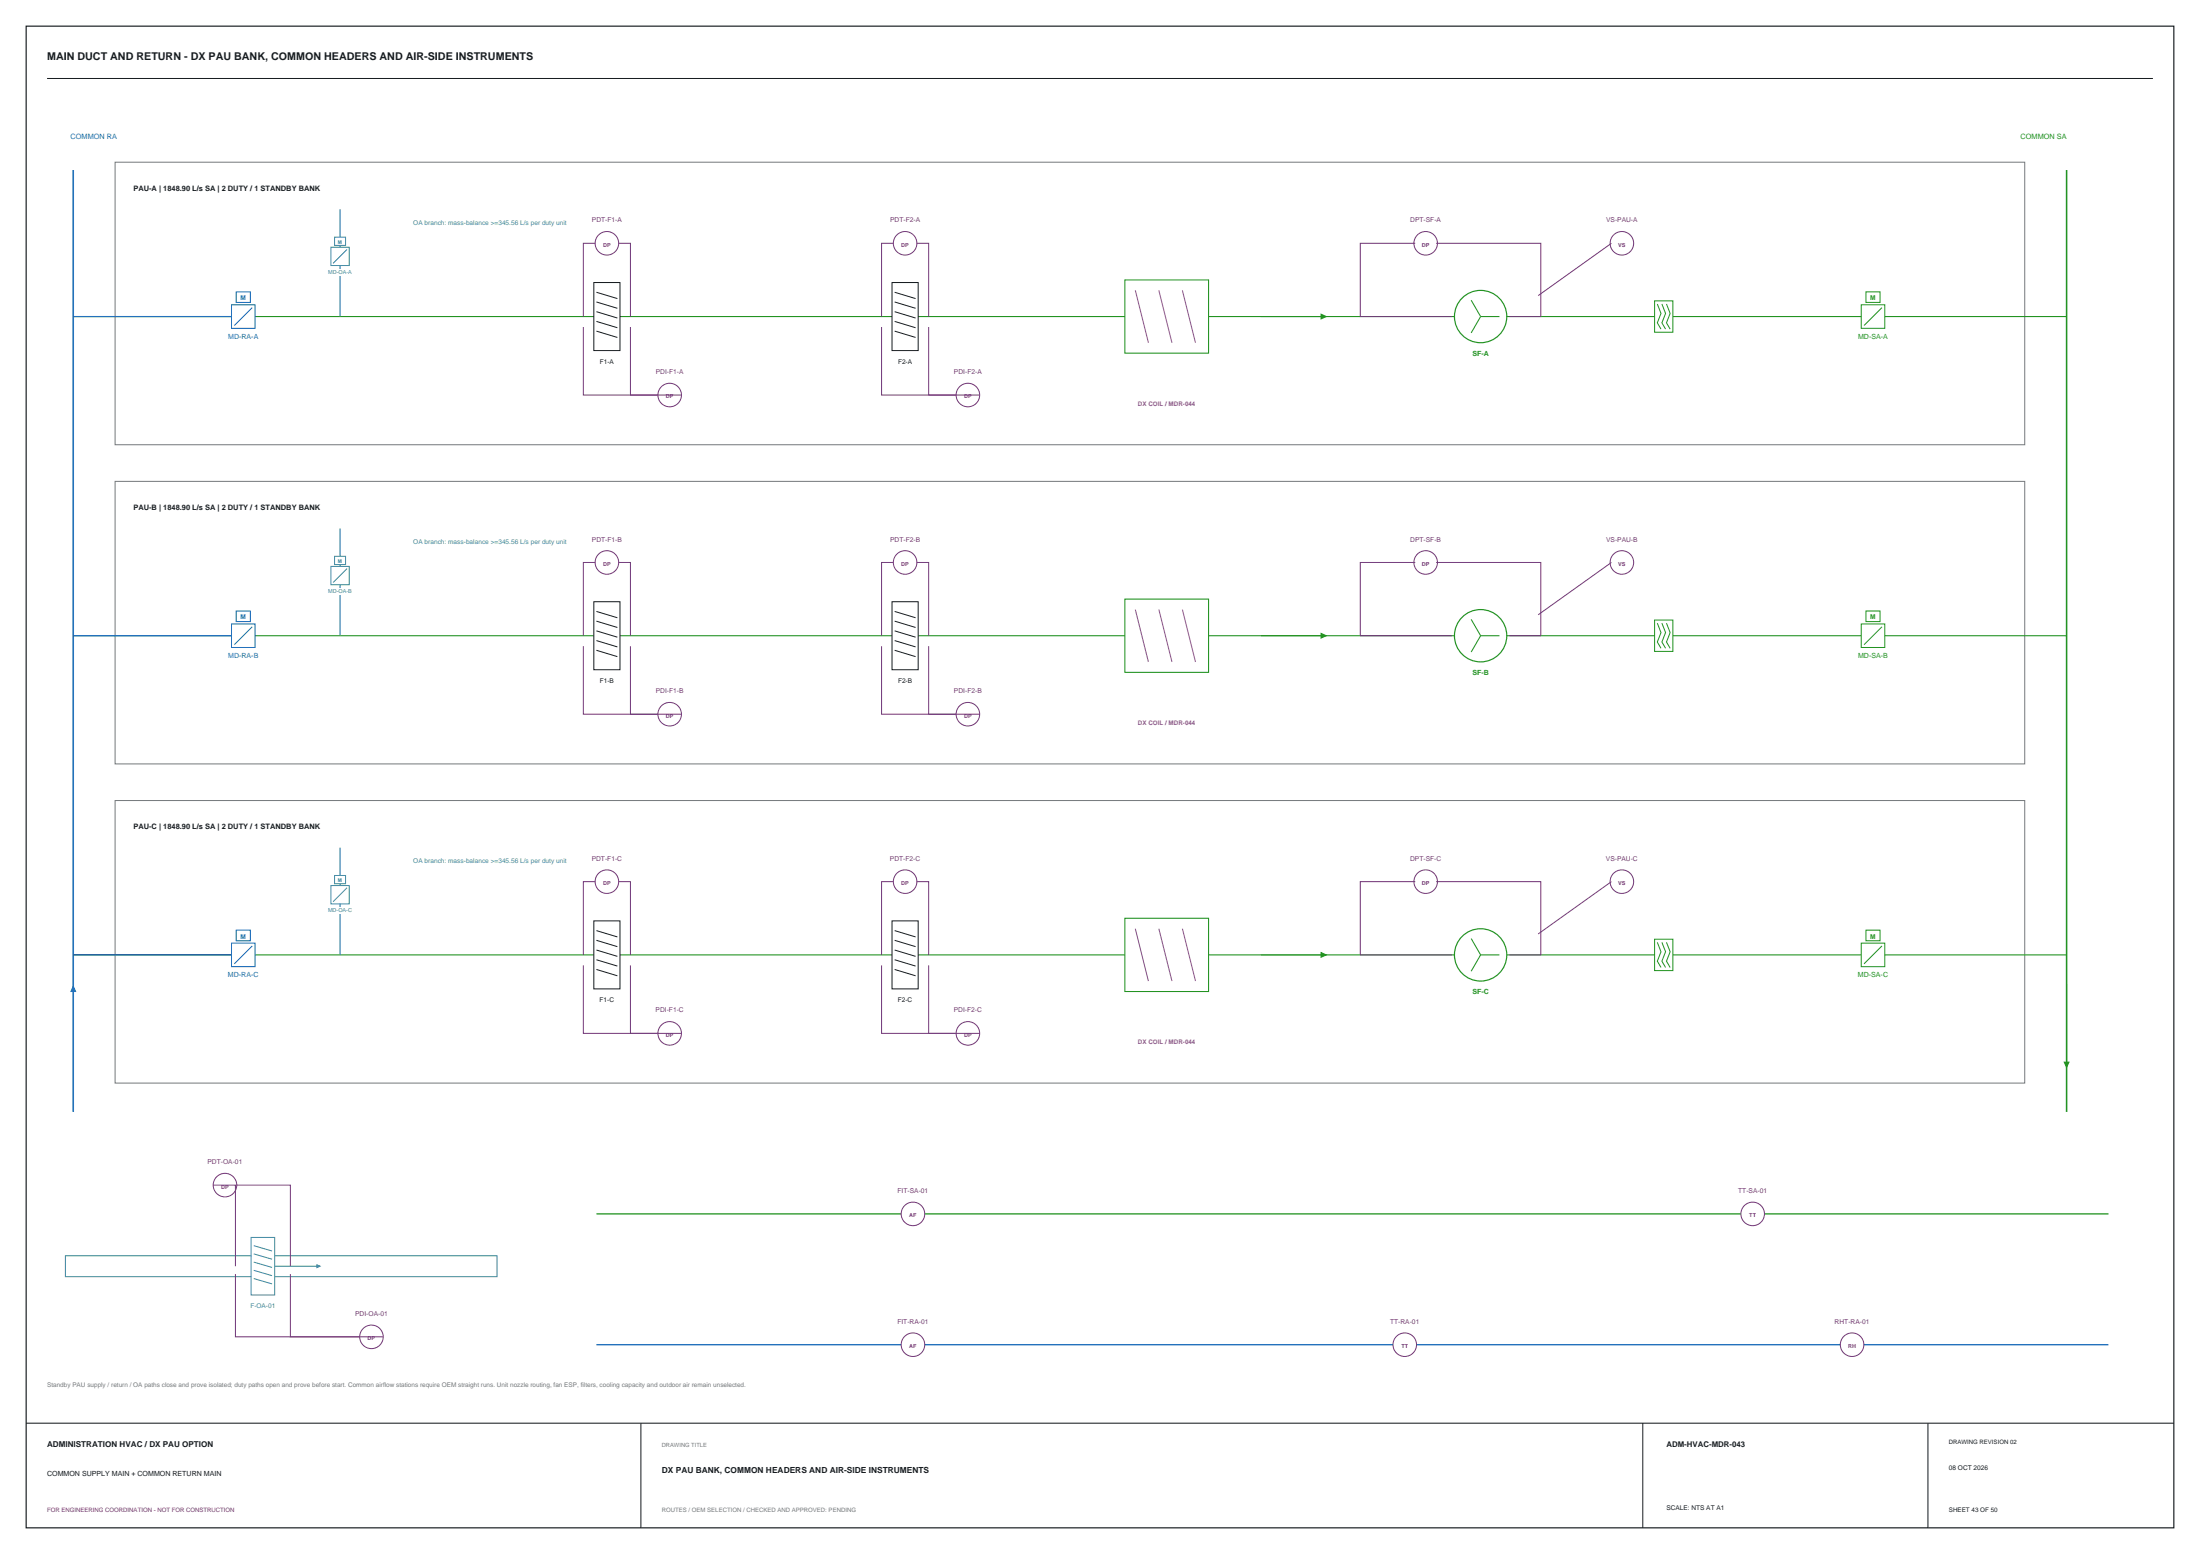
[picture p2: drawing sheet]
<svg xmlns="http://www.w3.org/2000/svg" width="841mm" height="594mm" viewBox="0 0 841 594" stroke-linecap="round" stroke-linejoin="round" font-family="sans-serif">
<path d="M10 10h821v574h-821z" fill="none" stroke="#171c20" stroke-width=".45"/>
<path d="M18 30h805M245 544v40M628 544v40M737 544v40" fill="none" stroke="#171c20" stroke-width=".38"/>
<path d="M10 544h821" fill="none" stroke="#171c20" stroke-width=".4"/>
<path d="M28 65v360" fill="none" stroke="#1567bd" stroke-width=".6" stroke-linecap="butt"/>
<path d="M790 65v360" fill="none" stroke="#239321" stroke-width=".6" stroke-linecap="butt"/>
<path d="M44 62h730v108h-730z" fill="none" stroke="#74787b" stroke-width=".38"/>
<path d="M28 121h762" fill="none" stroke="#239321" stroke-width=".42"/>
<path d="M28 121h66" fill="none" stroke="#1567bd" stroke-width=".45"/>
<path d="M88.5 116.5h9v9h-9z" fill-rule="evenodd" fill="#fff" stroke="#1567bd" stroke-width=".38"/>
<path d="M96.4 117.6l-6.8 6.8" fill="none" stroke="#1567bd" stroke-width=".38"/>
<path d="M90.3 111.6h5.4v4h-5.4z" fill-rule="evenodd" fill="#fff" stroke="#1567bd" stroke-width=".38"/>
<path d="M86.5 127.3h13v3h-13z" fill-rule="evenodd" fill="#fff"/>
<path d="M130 80v41" fill="none" stroke="#408a95" stroke-width=".45"/>
<path d="M126.5 94.5h7v7h-7z" fill-rule="evenodd" fill="#fff" stroke="#408a95" stroke-width=".38"/>
<path d="M132.7 95.3l-5.4 5.4" fill="none" stroke="#408a95" stroke-width=".38"/>
<path d="M127.9 90.7h4.2v3.1h-4.2z" fill-rule="evenodd" fill="#fff" stroke="#408a95" stroke-width=".38"/>
<path d="M124.8 102.9h10.4v2.3h-10.4z" fill-rule="evenodd" fill="#fff"/>
<path d="M227 108h10v26h-10z" fill-rule="evenodd" fill="#fff" stroke="#171c20" stroke-width=".38"/>
<path d="M228 111.7l8 2.4M228 115.4l8 2.4M228 119.1l8 2.5M228 122.9l8 2.4M228 126.6l8 2.4" fill="none" stroke="#171c20" stroke-width=".38"/>
<g fill="#fff" stroke="#703779" stroke-width=".38">
<circle cx="232" cy="93" r="4.5"/>
<circle cx="256" cy="151" r="4.5"/>
</g>
<path d="M227.5 93h-4.5v28M236.5 93h4.5v28M223 125v26h28.5M241 125v26h19.5" fill="none" stroke="#703779" stroke-width=".38"/>
<path d="M341 108h10v26h-10z" fill-rule="evenodd" fill="#fff" stroke="#171c20" stroke-width=".38"/>
<path d="M342 111.7l8 2.4M342 115.4l8 2.4M342 119.1l8 2.5M342 122.9l8 2.4M342 126.6l8 2.4" fill="none" stroke="#171c20" stroke-width=".38"/>
<g fill="#fff" stroke="#703779" stroke-width=".38">
<circle cx="346" cy="93" r="4.5"/>
<circle cx="370" cy="151" r="4.5"/>
</g>
<path d="M341.5 93h-4.5v28M350.5 93h4.5v28M337 125v26h28.5M355 125v26h19.5" fill="none" stroke="#703779" stroke-width=".38"/>
<path d="M430 107h32v28h-32z" fill-rule="evenodd" fill="#fff" stroke="#239321" stroke-width=".4"/>
<path d="M434 111l5 20M443 111l5 20M452 111l5 20" fill="none" stroke="#ad497e" stroke-width=".4"/>
<circle cx="566" cy="121" r="10" fill="#fff" stroke="#239321" stroke-width=".45"/>
<path d="M562.4 114.8l3.6 6.2M566 121h7.2M566 121l-3.6 6.2" fill="none" stroke="#239321" stroke-width=".4"/>
<path d="M632.5 115h7v12h-7z" fill-rule="evenodd" fill="#fff" stroke="#239321" stroke-width=".38"/>
<path d="M633.6 116.2l1.4 3.6-1.4 3.6 1.4 2.4M635.3 116.2l1.4 3.6-1.4 3.6 1.4 2.4M637.1 116.2l1.4 3.6-1.4 3.6 1.4 2.4" fill="none" stroke="#239321" stroke-width=".38"/>
<path d="M711.5 116.5h9v9h-9z" fill-rule="evenodd" fill="#fff" stroke="#239321" stroke-width=".38"/>
<path d="M719.4 117.6l-6.8 6.8" fill="none" stroke="#239321" stroke-width=".38"/>
<path d="M713.3 111.6h5.4v4h-5.4z" fill-rule="evenodd" fill="#fff" stroke="#239321" stroke-width=".38"/>
<path d="M709.6 127.3h12.8v3h-12.8z" fill-rule="evenodd" fill="#fff"/>
<g fill="#fff" stroke="#703779" stroke-width=".38">
<circle cx="545" cy="93" r="4.5"/>
<circle cx="620" cy="93" r="4.5"/>
</g>
<path d="M541 93h-21v28h35M549 93h40v28h-12M616 93l-28 20" fill="none" stroke="#703779" stroke-width=".38"/>
<path d="M482 121h25" fill="none" stroke="#239321" stroke-width=".38"/>
<path d="M505 120.1l2 .9-2 .9z" fill="#239321" stroke="#239321" stroke-width=".38"/>
<path d="M44 184h730v108h-730z" fill="none" stroke="#74787b" stroke-width=".38"/>
<path d="M28 243h762" fill="none" stroke="#239321" stroke-width=".42"/>
<path d="M28 243h66" fill="none" stroke="#1567bd" stroke-width=".45"/>
<path d="M88.5 238.5h9v9h-9z" fill-rule="evenodd" fill="#fff" stroke="#1567bd" stroke-width=".38"/>
<path d="M96.4 239.6l-6.8 6.8" fill="none" stroke="#1567bd" stroke-width=".38"/>
<path d="M90.3 233.6h5.4v4h-5.4z" fill-rule="evenodd" fill="#fff" stroke="#1567bd" stroke-width=".38"/>
<path d="M86.5 249.3h13v3h-13z" fill-rule="evenodd" fill="#fff"/>
<path d="M130 202v41" fill="none" stroke="#408a95" stroke-width=".45"/>
<path d="M126.5 216.5h7v7h-7z" fill-rule="evenodd" fill="#fff" stroke="#408a95" stroke-width=".38"/>
<path d="M132.7 217.3l-5.4 5.4" fill="none" stroke="#408a95" stroke-width=".38"/>
<path d="M127.9 212.7h4.2v3.1h-4.2z" fill-rule="evenodd" fill="#fff" stroke="#408a95" stroke-width=".38"/>
<path d="M124.8 224.9h10.4v2.3h-10.4z" fill-rule="evenodd" fill="#fff"/>
<path d="M227 230h10v26h-10z" fill-rule="evenodd" fill="#fff" stroke="#171c20" stroke-width=".38"/>
<path d="M228 233.7l8 2.4M228 237.4l8 2.4M228 241.1l8 2.5M228 244.9l8 2.4M228 248.6l8 2.4" fill="none" stroke="#171c20" stroke-width=".38"/>
<g fill="#fff" stroke="#703779" stroke-width=".38">
<circle cx="232" cy="215" r="4.5"/>
<circle cx="256" cy="273" r="4.5"/>
</g>
<path d="M227.5 215h-4.5v28M236.5 215h4.5v28M223 247v26h28.5M241 247v26h19.5" fill="none" stroke="#703779" stroke-width=".38"/>
<path d="M341 230h10v26h-10z" fill-rule="evenodd" fill="#fff" stroke="#171c20" stroke-width=".38"/>
<path d="M342 233.7l8 2.4M342 237.4l8 2.4M342 241.1l8 2.5M342 244.9l8 2.4M342 248.6l8 2.4" fill="none" stroke="#171c20" stroke-width=".38"/>
<g fill="#fff" stroke="#703779" stroke-width=".38">
<circle cx="346" cy="215" r="4.5"/>
<circle cx="370" cy="273" r="4.5"/>
</g>
<path d="M341.5 215h-4.5v28M350.5 215h4.5v28M337 247v26h28.5M355 247v26h19.5" fill="none" stroke="#703779" stroke-width=".38"/>
<path d="M430 229h32v28h-32z" fill-rule="evenodd" fill="#fff" stroke="#239321" stroke-width=".4"/>
<path d="M434 233l5 20M443 233l5 20M452 233l5 20" fill="none" stroke="#ad497e" stroke-width=".4"/>
<circle cx="566" cy="243" r="10" fill="#fff" stroke="#239321" stroke-width=".45"/>
<path d="M562.4 236.8l3.6 6.2M566 243h7.2M566 243l-3.6 6.2" fill="none" stroke="#239321" stroke-width=".4"/>
<path d="M632.5 237h7v12h-7z" fill-rule="evenodd" fill="#fff" stroke="#239321" stroke-width=".38"/>
<path d="M633.6 238.2l1.4 3.6-1.4 3.6 1.4 2.4M635.3 238.2l1.4 3.6-1.4 3.6 1.4 2.4M637.1 238.2l1.4 3.6-1.4 3.6 1.4 2.4" fill="none" stroke="#239321" stroke-width=".38"/>
<path d="M711.5 238.5h9v9h-9z" fill-rule="evenodd" fill="#fff" stroke="#239321" stroke-width=".38"/>
<path d="M719.4 239.6l-6.8 6.8" fill="none" stroke="#239321" stroke-width=".38"/>
<path d="M713.3 233.6h5.4v4h-5.4z" fill-rule="evenodd" fill="#fff" stroke="#239321" stroke-width=".38"/>
<path d="M709.6 249.3h12.8v3h-12.8z" fill-rule="evenodd" fill="#fff"/>
<g fill="#fff" stroke="#703779" stroke-width=".38">
<circle cx="545" cy="215" r="4.5"/>
<circle cx="620" cy="215" r="4.5"/>
</g>
<path d="M541 215h-21v28h35M549 215h40v28h-12M616 215l-28 20" fill="none" stroke="#703779" stroke-width=".38"/>
<path d="M482 243h25" fill="none" stroke="#239321" stroke-width=".38"/>
<path d="M505 242.1l2 .9-2 .9z" fill="#239321" stroke="#239321" stroke-width=".38"/>
<path d="M44 306h730v108h-730z" fill="none" stroke="#74787b" stroke-width=".38"/>
<path d="M28 365h762" fill="none" stroke="#239321" stroke-width=".42"/>
<path d="M28 365h66" fill="none" stroke="#1567bd" stroke-width=".45"/>
<path d="M88.5 360.5h9v9h-9z" fill-rule="evenodd" fill="#fff" stroke="#1567bd" stroke-width=".38"/>
<path d="M96.4 361.6l-6.8 6.8" fill="none" stroke="#1567bd" stroke-width=".38"/>
<path d="M90.3 355.6h5.4v4h-5.4z" fill-rule="evenodd" fill="#fff" stroke="#1567bd" stroke-width=".38"/>
<path d="M86.5 371.3h13v3h-13z" fill-rule="evenodd" fill="#fff"/>
<path d="M130 324v41" fill="none" stroke="#408a95" stroke-width=".45"/>
<path d="M126.5 338.5h7v7h-7z" fill-rule="evenodd" fill="#fff" stroke="#408a95" stroke-width=".38"/>
<path d="M132.7 339.3l-5.4 5.4" fill="none" stroke="#408a95" stroke-width=".38"/>
<path d="M127.9 334.7h4.2v3.1h-4.2z" fill-rule="evenodd" fill="#fff" stroke="#408a95" stroke-width=".38"/>
<path d="M124.7 346.9h10.6v2.3h-10.6z" fill-rule="evenodd" fill="#fff"/>
<path d="M227 352h10v26h-10z" fill-rule="evenodd" fill="#fff" stroke="#171c20" stroke-width=".38"/>
<path d="M228 355.7l8 2.4M228 359.4l8 2.4M228 363.1l8 2.5M228 366.9l8 2.4M228 370.6l8 2.4" fill="none" stroke="#171c20" stroke-width=".38"/>
<g fill="#fff" stroke="#703779" stroke-width=".38">
<circle cx="232" cy="337" r="4.5"/>
<circle cx="256" cy="395" r="4.5"/>
</g>
<path d="M227.5 337h-4.5v28M236.5 337h4.5v28M223 369v26h28.5M241 369v26h19.5" fill="none" stroke="#703779" stroke-width=".38"/>
<path d="M341 352h10v26h-10z" fill-rule="evenodd" fill="#fff" stroke="#171c20" stroke-width=".38"/>
<path d="M342 355.7l8 2.4M342 359.4l8 2.4M342 363.1l8 2.5M342 366.9l8 2.4M342 370.6l8 2.4" fill="none" stroke="#171c20" stroke-width=".38"/>
<g fill="#fff" stroke="#703779" stroke-width=".38">
<circle cx="346" cy="337" r="4.5"/>
<circle cx="370" cy="395" r="4.5"/>
</g>
<path d="M341.5 337h-4.5v28M350.5 337h4.5v28M337 369v26h28.5M355 369v26h19.5" fill="none" stroke="#703779" stroke-width=".38"/>
<path d="M430 351h32v28h-32z" fill-rule="evenodd" fill="#fff" stroke="#239321" stroke-width=".4"/>
<path d="M434 355l5 20M443 355l5 20M452 355l5 20" fill="none" stroke="#ad497e" stroke-width=".4"/>
<circle cx="566" cy="365" r="10" fill="#fff" stroke="#239321" stroke-width=".45"/>
<path d="M562.4 358.8l3.6 6.2M566 365h7.2M566 365l-3.6 6.2" fill="none" stroke="#239321" stroke-width=".4"/>
<path d="M632.5 359h7v12h-7z" fill-rule="evenodd" fill="#fff" stroke="#239321" stroke-width=".38"/>
<path d="M633.6 360.2l1.4 3.6-1.4 3.6 1.4 2.4M635.3 360.2l1.4 3.6-1.4 3.6 1.4 2.4M637.1 360.2l1.4 3.6-1.4 3.6 1.4 2.4" fill="none" stroke="#239321" stroke-width=".38"/>
<path d="M711.5 360.5h9v9h-9z" fill-rule="evenodd" fill="#fff" stroke="#239321" stroke-width=".38"/>
<path d="M719.4 361.6l-6.8 6.8" fill="none" stroke="#239321" stroke-width=".38"/>
<path d="M713.3 355.6h5.4v4h-5.4z" fill-rule="evenodd" fill="#fff" stroke="#239321" stroke-width=".38"/>
<path d="M709.5 371.3h13v3h-13z" fill-rule="evenodd" fill="#fff"/>
<g fill="#fff" stroke="#703779" stroke-width=".38">
<circle cx="545" cy="337" r="4.5"/>
<circle cx="620" cy="337" r="4.5"/>
</g>
<path d="M541 337h-21v28h35M549 337h40v28h-12M616 337l-28 20" fill="none" stroke="#703779" stroke-width=".38"/>
<path d="M482 365h25M790 376v32" fill="none" stroke="#239321" stroke-width=".38"/>
<g fill="#239321" stroke="#239321" stroke-width=".38">
<path d="M505 364.1l2 .9-2 .9z"/>
<path d="M789.1 406h1.8l-.9 2z"/>
</g>
<path d="M28 377v28" fill="none" stroke="#1567bd" stroke-width=".38"/>
<path d="M28 377l.9 2h-1.8z" fill="#1567bd" stroke="#1567bd" stroke-width=".38"/>
<path d="M25 480h165v8h-165zM99.3 484h23.1" fill="none" stroke="#408a95" stroke-width=".38"/>
<path d="M121.2 483.5l1.2 .5-1.2 .5z" fill="#408a95" stroke="#408a95" stroke-width=".38"/>
<path d="M96 473h9v22h-9z" fill-rule="evenodd" fill="#fff" stroke="#408a95" stroke-width=".38"/>
<path d="M97 476.1l7 2.1M97 479.3l7 2M97 482.4l7 2.1M97 485.6l7 2M97 488.7l7 2.1" fill="none" stroke="#408a95" stroke-width=".38"/>
<g fill="#fff" stroke="#703779" stroke-width=".38">
<circle cx="86" cy="453" r="4.5"/>
<circle cx="142" cy="511" r="4.5"/>
</g>
<path d="M81.5 453h8.5v31M90.5 453h20.5v31M90 487v24h47.5M111 487v24h35.5" fill="none" stroke="#703779" stroke-width=".38"/>
<path d="M228 464h578" fill="none" stroke="#239321" stroke-width=".5"/>
<g fill="#fff" stroke="#703779" stroke-width=".38">
<circle cx="349" cy="464" r="4.5"/>
<circle cx="670" cy="464" r="4.5"/>
</g>
<path d="M228 514h578" fill="none" stroke="#1567bd" stroke-width=".5"/>
<g fill="#fff" stroke="#703779" stroke-width=".38">
<circle cx="349" cy="514" r="4.5"/>
<circle cx="537" cy="514" r="4.5"/>
<circle cx="708" cy="514" r="4.5"/>
</g>
<text font-size="4.1" fill="#171c20" x="18" y="23">MAIN DUCT AND RETURN - DX PAU BANK, COMMON HEADERS AND AIR-SIDE INSTRUMENTS</text>
<text font-size="3.2" fill="#171c20" x="253" y="563">DX PAU BANK, COMMON HEADERS AND AIR-SIDE INSTRUMENTS</text>
<text font-size="3.1" fill="#171c20" x="18" y="553">ADMINISTRATION HVAC / DX PAU OPTION</text>
<text font-size="3" fill="#171c20" x="637" y="553">ADM-HVAC-MDR-043</text>
<g font-size="2.9" fill="#171c20">
<text x="51" y="73">PAU-A | 1848.90 L/s SA | 2 DUTY / 1 STANDBY BANK</text>
<text x="51" y="195">PAU-B | 1848.90 L/s SA | 2 DUTY / 1 STANDBY BANK</text>
<text x="51" y="317">PAU-C | 1848.90 L/s SA | 2 DUTY / 1 STANDBY BANK</text>
</g>
<text font-size="2.8" fill="#1567bd" x="27" y="53">COMMON RA</text>
<text font-size="2.8" fill="#239321" x="772.4" y="53">COMMON SA</text>
<g font-size="2.7" fill="#1567bd">
<text x="87.2" y="129.6">MD-RA-A</text>
<text x="87.2" y="251.6">MD-RA-B</text>
<text x="87.2" y="373.6">MD-RA-C</text>
</g>
<g font-size="2.7" fill="#239321">
<text x="710.3" y="129.6">MD-SA-A</text>
<text x="562.9" y="136">SF-A</text>
<text x="710.3" y="251.6">MD-SA-B</text>
<text x="562.9" y="258">SF-B</text>
<text x="710.2" y="373.6">MD-SA-C</text>
<text x="562.9" y="380">SF-C</text>
</g>
<text font-size="2.7" fill="#171c20" x="18" y="564">COMMON SUPPLY MAIN + COMMON RETURN MAIN</text>
<g font-size="2.6" fill="#703779">
<text x="226.3" y="85">PDT-F1-A</text>
<text x="340.3" y="85">PDT-F2-A</text>
<text x="539.1" y="85">DPT-SF-A</text>
<text x="614" y="85">VS-PAU-A</text>
<text x="250.7" y="143">PDI-F1-A</text>
<text x="364.7" y="143">PDI-F2-A</text>
<text x="226.3" y="207">PDT-F1-B</text>
<text x="340.3" y="207">PDT-F2-B</text>
<text x="539.1" y="207">DPT-SF-B</text>
<text x="614" y="207">VS-PAU-B</text>
<text x="250.7" y="265">PDI-F1-B</text>
<text x="364.7" y="265">PDI-F2-B</text>
<text x="226.2" y="329">PDT-F1-C</text>
<text x="340.2" y="329">PDT-F2-C</text>
<text x="539.1" y="329">DPT-SF-C</text>
<text x="613.9" y="329">VS-PAU-C</text>
<text x="250.6" y="387">PDI-F1-C</text>
<text x="364.6" y="387">PDI-F2-C</text>
<text x="79.3" y="445">PDT-OA-01</text>
<text x="343.1" y="456">FIT-SA-01</text>
<text x="664.5" y="456">TT-SA-01</text>
<text x="135.8" y="503">PDI-OA-01</text>
<text x="343" y="506">FIT-RA-01</text>
<text x="531.4" y="506">TT-RA-01</text>
<text x="701.3" y="506">RHT-RA-01</text>
</g>
<g font-size="2.5" fill="#408a95">
<text x="158" y="86">OA branch: mass-balance &gt;=345.56 L/s per duty unit</text>
<text x="158" y="208">OA branch: mass-balance &gt;=345.56 L/s per duty unit</text>
<text x="158" y="330">OA branch: mass-balance &gt;=345.56 L/s per duty unit</text>
<text x="95.7" y="500">F-OA-01</text>
</g>
<g font-size="2.5" fill="#1567bd">
<text x="92" y="114.8">M</text>
<text x="92" y="236.8">M</text>
<text x="92" y="358.8">M</text>
</g>
<g font-size="2.5" fill="#239321">
<text x="715" y="114.8">M</text>
<text x="715" y="236.8">M</text>
<text x="715" y="358.8">M</text>
</g>
<g font-size="2.5" fill="#171c20">
<text x="229.3" y="139">F1-A</text>
<text x="343.3" y="139">F2-A</text>
<text x="229.3" y="261">F1-B</text>
<text x="343.3" y="261">F2-B</text>
<text x="229.2" y="383">F1-C</text>
<text x="343.2" y="383">F2-C</text>
<text x="745" y="562">08 OCT 2026</text>
<text x="637" y="577">SCALE: NTS AT A1</text>
</g>
<text font-size="2.5" fill="#74787b" x="18" y="530">Standby PAU supply / return / OA paths close and prove isolated; duty paths open and prove before start. Common airflow stations require OEM straight runs. Unit nozzle routing, fan ESP, filters, cooling capacity and outdoor air remain unselected.</text>
<g font-size="2.4" fill="#ad497e">
<text x="435" y="155">DX COIL / MDR-044</text>
<text x="435" y="277">DX COIL / MDR-044</text>
<text x="435" y="399">DX COIL / MDR-044</text>
</g>
<text font-size="2.4" fill="#171c20" x="745" y="578">SHEET 43 OF 50</text>
<text font-size="2.3" fill="#171c20" x="745" y="552">DRAWING REVISION 02</text>
<text font-size="2.3" fill="#a23a34" x="18" y="578">FOR ENGINEERING COORDINATION - NOT FOR CONSTRUCTION</text>
<text font-size="2.3" fill="#74787b" x="253" y="578">ROUTES / OEM SELECTION / CHECKED AND APPROVED: PENDING</text>
<text font-size="2.2" fill="#74787b" x="253" y="553">DRAWING TITLE</text>
<g font-size="2.1" fill="#703779">
<text x="230.5" y="94.3">DP</text>
<text x="344.5" y="94.3">DP</text>
<text x="543.5" y="94.3">DP</text>
<text x="618.6" y="94.3">VS</text>
<text x="254.5" y="152.3">DP</text>
<text x="368.5" y="152.3">DP</text>
<text x="230.5" y="216.3">DP</text>
<text x="344.5" y="216.3">DP</text>
<text x="543.5" y="216.3">DP</text>
<text x="618.6" y="216.3">VS</text>
<text x="254.5" y="274.3">DP</text>
<text x="368.5" y="274.3">DP</text>
<text x="230.5" y="338.3">DP</text>
<text x="344.5" y="338.3">DP</text>
<text x="543.5" y="338.3">DP</text>
<text x="618.6" y="338.3">VS</text>
<text x="254.5" y="396.3">DP</text>
<text x="368.5" y="396.3">DP</text>
<text x="84.5" y="454.3">DP</text>
<text x="347.6" y="465.3">AF</text>
<text x="668.7" y="465.3">TT</text>
<text x="140.5" y="512.3">DP</text>
<text x="347.6" y="515.3">AF</text>
<text x="535.7" y="515.3">TT</text>
<text x="706.5" y="515.3">RH</text>
</g>
<g font-size="2.1" fill="#408a95">
<text x="125.5" y="104.7">MD-OA-A</text>
<text x="125.5" y="226.6">MD-OA-B</text>
<text x="125.4" y="348.7">MD-OA-C</text>
</g>
<g font-size="2" fill="#408a95">
<text x="129.2" y="93.2">M</text>
<text x="129.2" y="215.2">M</text>
<text x="129.2" y="337.2">M</text>
</g>
</svg>
